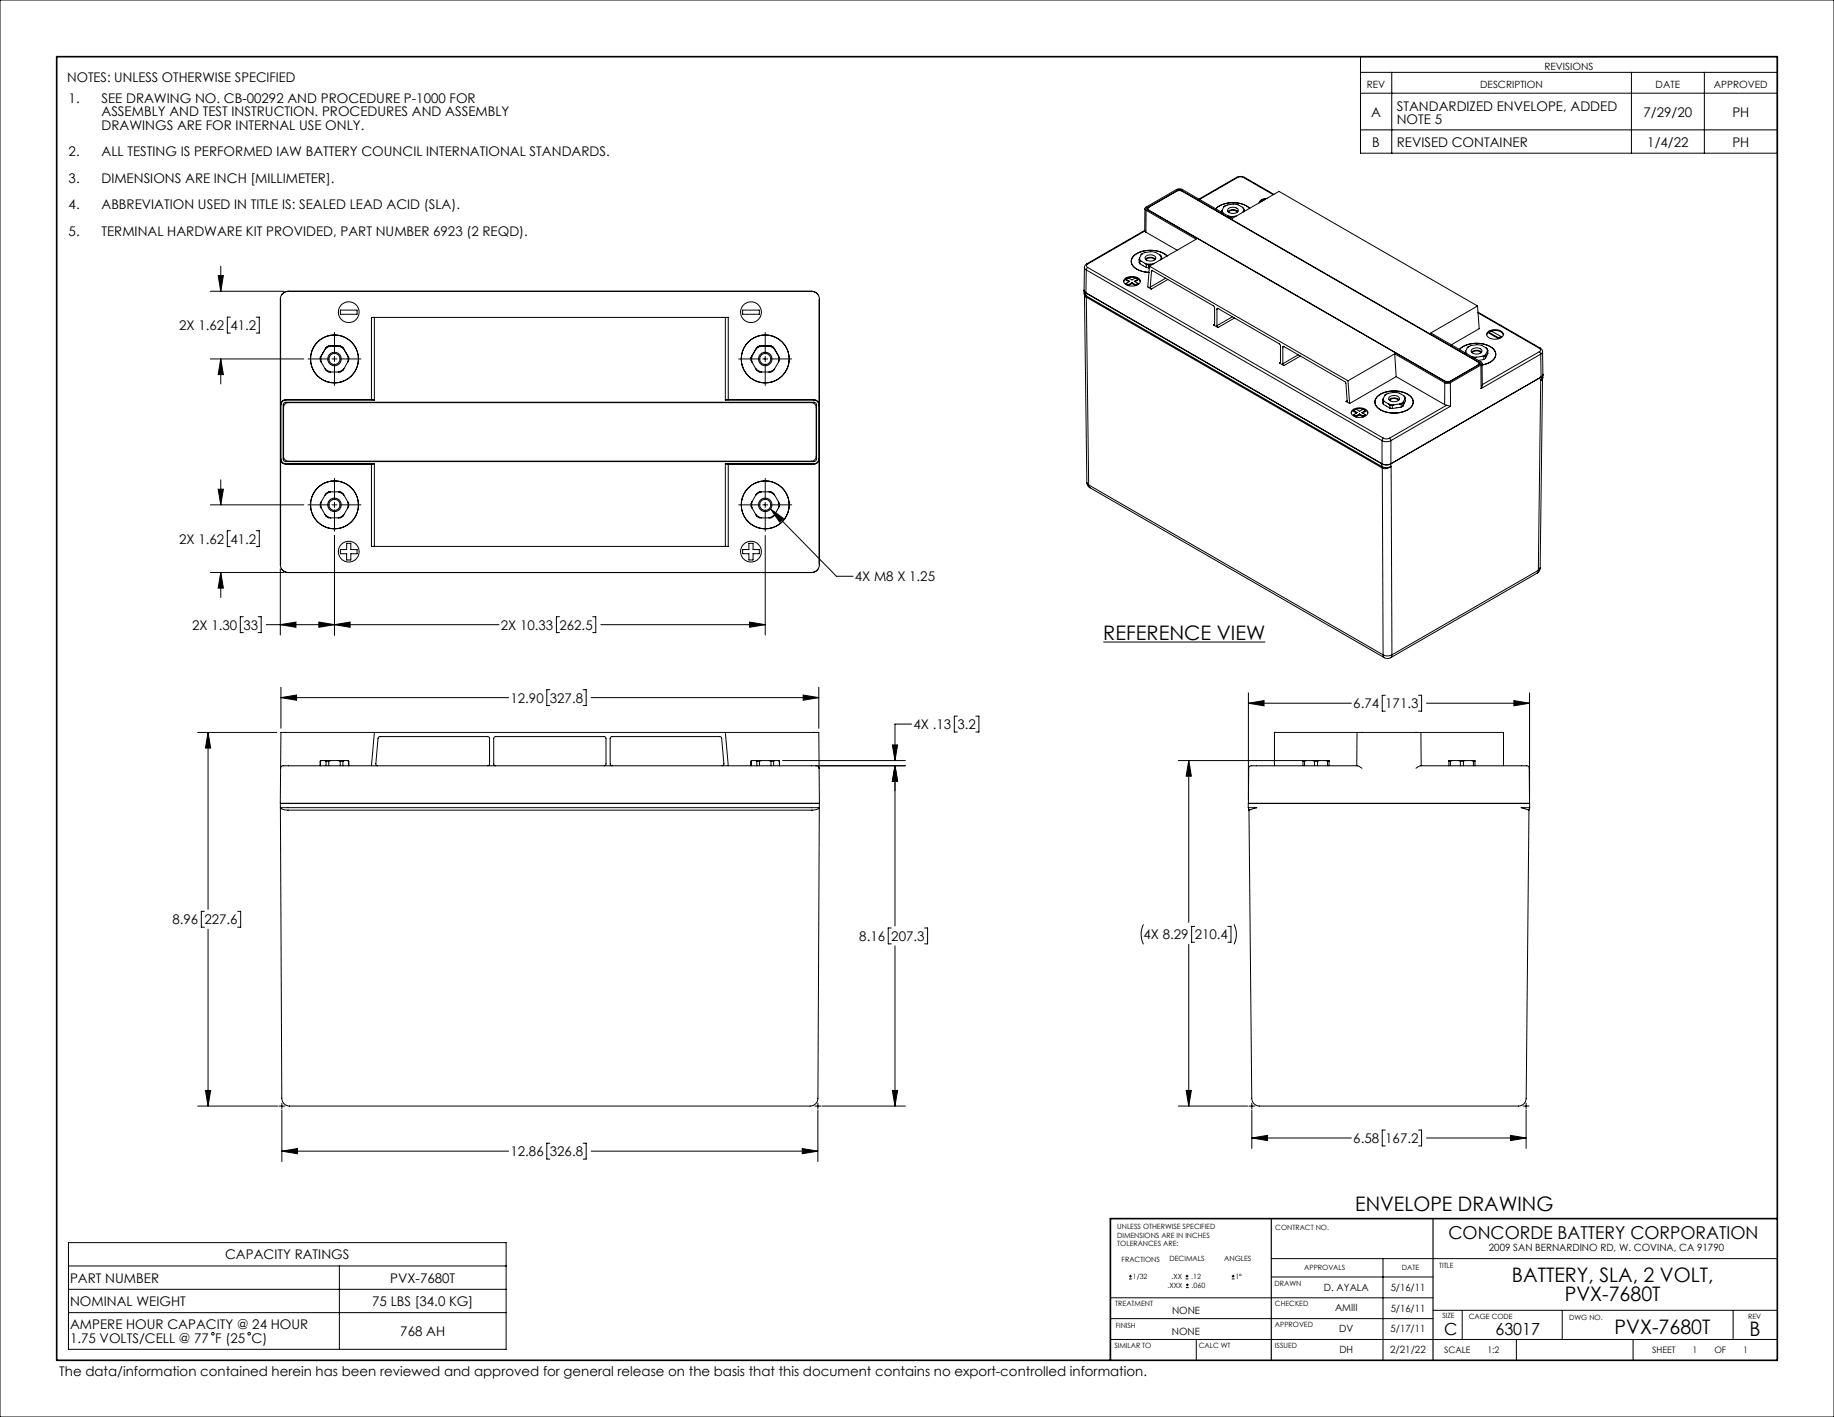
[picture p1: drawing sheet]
<svg xmlns="http://www.w3.org/2000/svg" width="559mm" height="432mm" viewBox="0 0 559 432" stroke-linecap="round" stroke-linejoin="round" font-family="sans-serif">
<g fill="none" stroke="#000" stroke-width=".3">
<path d="M0 0h558.8v431.8h-558.8zM414.5 17.3h127v29.4h-127zM414.5 22h127M414.5 28.4h127M414.5 39.6h127M424.1 22v24.7M497.1 22v24.7M519.3 22v24.7M358.9 58h.9M358.9 58l-9.3 5.3M358.9 58v.1M359.8 58l91 52.5"/>
<path d="M359.8 58v.1M376.8 54.1l1.2-.3 1.2 .3M376.8 54.1h.3M376.8 54.1l-11.5 6.6M377.1 54.1l.9-.2 .9 .2M377.1 54.1l-11.6 6.7M378.9 54.1l9.1 5.2M379.2 54.1h-.3M379.2 54.1l8.9 5.1M345.3 78.1a8.3 8.3 0 0 1 10.3-.1 8.3 8.3 0 0 0-10.3 .1 2.43 2.43 0 0 0 1.1 3.9l1.5 .7 2.2 .3a5.8 5.8 0 0 1-5.4-2.8 2.18 2.18 0 0 1 .6-2.1zM347.1 79l.2 1.4M347.1 79l.2 .5"/>
<path d="M347.2 78.7l.4 .8M347.2 78.7l-.1 .3M347.3 79.5v.9M347.3 79.5h.3M347.6 79.5l1.3 .8M347.7 77.6l1.1-.6 1.8-.3 1.5 .2 1.3 .8M347.7 77.6l-.5 1.1M348.2 77.3l-.5 .3M348.8 70.2l-17.7 10.2M348.8 70.4l.3 .4M348.8 70.4l-17.4 10.1M348.8 63.6v6.8"/>
<path d="M349 79a2.26 2.26 0 0 1 3 0M349 78.2a2.08 2.08 0 0 1 3.2 .4 1.96 1.96 0 0 1-3.3 .2zM349.1 70.8l9.6 5.4M349.2 79.2a1.75 1.75 0 0 1 2.6 0M349.2 64.1a.52 .52 0 0 1-.4-.5 .52 .52 0 0 1 .4-.5l9.3-5.4 1.1-.2 15.9 9 14.2-8.2 60.5 34.9M349.2 64.1l15.3 8.8-14.3 8.2M349.2 64.1l-.1 6.7M349.6 63.3l-.2 .3 .2 .3M349.6 63.9l91.1 52.5h.8l9.3-5.4M349.6 63.3v.6M349.7 63.6v.4M349.7 63.8l-.1 .1"/>
<path d="M350.1 64.2a.56 .56 0 0 1-.3-.6 .56 .56 0 0 1 .3-.5l8.4-4.8 1.5-.1 90.3 52.1a.5 .5 0 0 1 .4 .5 .5 .5 0 0 1-.4 .5M353.4 77.7l.4 .9M353.4 77.7l.5 .7M353.8 78.6l-.3 .6M353.9 78.4l-.1 .2M353.9 78.4v.6M370.5 63.6h-.1a8.3 8.3 0 0 1 10.4-.1 8.3 8.3 0 0 0-10.3 .1zM372.2 64.5l.1 .2M372.2 64.5v.2M372.3 64.1l.4 .8M372.3 64.1l-.1 .4M372.8 63.1l1.1-.6 1.8-.3 1.5 .2 1.4 .8"/>
<path d="M372.8 63.1l-.5 1M373.3 62.7l-.5 .4M374.1 64.5a2.28 2.28 0 0 1 3.1 0M374.2 65.8l1.4 .2M374.3 63.6a2.18 2.18 0 0 1 3 .3 1.77 1.77 0 0 1-3 .8 .65 .65 0 0 1 0-1.1zM374.3 64.7a1.74 1.74 0 0 1 2.7 0M374.8 66.2h.3M375.1 66.2v.1M375.6 66l-.5 .2M376.7 65.8l-1.1 .2M378.6 63.2l.4 .8M378.6 63.2l.5 .7"/>
<path d="M379 64l-.3 .7M379.1 63.9l-.1 .1M379.1 63.9v.6M384.4 61.3h.1M384.4 61.3v.1M385.2 60.9l-.8 .4M385.6 60.7l-1.2 .4-.7 .7M386.1 60.4a2.26 2.26 0 0 0-2.5 1.4M64.1 88.8h22.4M66.5 84h1.6l-.8 4.8zM67.3 81.1v7.7M70.2 96.6h-.9v4.9h.9"/>
<path d="M78.1 96.6h.9v4.9h-.9M85.5 91.3v32.1a1.6 1.6 0 0 1 1.1-1.5l26.6-.1M85.8 89.8l.8-.7 1.2-.3h159.5l1.2 .3 .7 .7M86.1 89.5l.8-.5 .9-.2h159.5a2.39 2.39 0 0 1 2.4 2.4v80.9a2.39 2.39 0 0 1-2.4 2.3h-159.5a2.39 2.39 0 0 1-2.4-2.3v-80.9l.2-.9zM103.7 94.5h5.1v1.3h-5.1zM114.1 96.7v25.2M221 96.7v25.2M226.3 94.5h5.1v1.3h-5.1zM249.6 91.3v32.1a1.6 1.6 0 0 0-1.1-1.5l-26.6-.1M330.3 88.5l.2 1.3 .4 .3M330.3 88.4l.6 .8M330.3 88.4l.1 .5 .5 .4v.8"/>
<path d="M330.3 89.6l.7 .9M330.4 81.5l-.1 6.9M330.4 81.4l.6 .9M330.4 89.8l.7 57.2M330.9 90.1l90.2 52.1M330.9 90.1l.1 .4M330.9 89.2l90.2 52.1M331 82.3l90.1 52M331 82.3l-.1 6.9M331 90.5l90.2 52.1M331 90.5l.7 57.3M331.1 80.4l-.5 .4-.2 .6"/>
<path d="M331.1 80.4l.3 .1M331.4 80.5a.56 .56 0 0 0-.4 .5 .56 .56 0 0 0 .4 .5M331.4 81.5l-.4 .8M331.4 81.5l90.1 52M342.4 85.8a3.1 3.1 0 0 1 5 0M342.7 85a3.3 3.3 0 0 1 4.7 .5 2.18 2.18 0 0 1-3 1.7l-1.1-.3a1.12 1.12 0 0 1-.9-.8 1.12 1.12 0 0 1 .3-1.1zM343.1 85.1l.7-.4 1.1 .6 1.1-.6 .7 .4M343.1 85.1v.2l.9 .5M343.1 86.3v.3l.7 .4M343.1 85.1l1.1 .6-1.1 .6M343.1 86.3l.7 .5M343.8 86.8v.2"/>
<path d="M344.9 86.4l1.1 .6M344.9 86.4l-1.1 .6M344.9 86.1l-1.1 .7M344.9 86.1l1.1 .7M344.9 86.1v.3M346 86.8v.2M346.7 85.1l-1.1 .6 1.1 .6M346.7 86.3v.3l-.7 .4M346.7 85.1v.2l-.9 .5M346.7 86.3l-.7 .5M347.3 80.4l2 1.1M348.9 80.3l1.5 .2"/>
<path d="M348.9 80.3l.4 .3M349.3 81.5l.7 .1M349.3 80.6l.7 .1M349.3 80.6v.9M350 80.7v.9M350.2 81.6h-.2M350.2 81.1l60.5 34.9M350.2 81.1l-.5 6.4 1.1 .6M350.4 80.5l-.4 .2M350.5 87.5l.3 .6M350.9 82.6l-.4 4.9M351.2 82.5l-.3 .1"/>
<path d="M351.2 82.5l18.6 10.8 .3 .5v5M351.6 80.3l-1.2 .2M355.2 84.8l-4.7 2.7M355.8 85.2l-5 2.9M369.8 99l1.3 .8M370.1 98.8l-.3 .2M370.8 99.3l.3 .5M370.8 94.2v5.1M371.1 94l18.8 10.8 .2 .6v5M371.1 94l-.3 .2M375.5 96.5l-4.7 2.8M376.1 96.9l-5 2.9"/>
<path d="M450.2 93.2l-14.2 8.3 15.2 8.8a.52 .52 0 0 1 .4 .5 .52 .52 0 0 1-.4 .5M450.2 93.2l.5 7-8.5 4.9M450.3 95.1l19 11M450.3 95.3l18.7 10.8M64.1 109.4h28.5M67.3 109.4l.8 4.7h-1.6zM67.3 109.4v7.6M93.9 109.4h6.5M97.6 108.9v.5M97.6 108.9v1l.3 .5M97.9 108.4v2M97.9 110.4l1.5 2.5 .8 .5h3.5l.8-.5 .3-.5"/>
<path d="M99 106.5l-.5 .9M99.1 106.4l.3-.5 .8-.5h3.5l.8 .5 1.4 2.5M99.1 112.4l1.6 1M99.1 106.4l-1.5 2.5M100.7 105.4l-1.6 1M101.2 109.4h1.5M101.4 105.4h-.1M101.9 101.3v6.6M101.9 108.6v1.5M101.9 110.9v6.5M102.4 105.4h.1M103.1 105.4l1.7 1"/>
<path d="M103.4 109.4h6.6M104.8 112.4l-1.7 1M105.9 108.4v2M105.9 108.4l.3 .5M106.2 108.9l.1 .5M106.2 108.9v1l-1.4 2.5M225.1 109.4h6.5M228.8 108.9v.5M228.8 108.9v1l.3 .5M229.1 108.4v2M229.1 110.4l1.5 2.5 .8 .5h3.5l.8-.5 .3-.5M230.3 106.4l.3-.5 .8-.5h3.5l.8 .5 1.5 2.5"/>
<path d="M230.3 112.4l1.7 1M230.3 106.4l-1.5 2.5M232 105.4l-1.7 1M232.4 109.4h1.5M232.7 105.4h-.1M233.2 101.3v6.6M233.2 108.6v1.5M233.2 110.9v6.5M233.6 105.4h.1M234.3 105.4l1.7 1M234.7 109.4h6.5M236 112.4l-1.7 1"/>
<path d="M237.2 108.4v2M237.2 108.4l.3 .5M237.5 108.9v.5M237.5 108.9v1l-1.5 2.5M389.8 110.6l1.4 .8M390.1 110.4l-.3 .2M390.9 110.8l.3 .6M390.9 105.8v5M391.2 105.6l18.6 10.8 .3 .4 .4 5.3-.4 .2M391.2 105.6l-.3 .2M395.6 108.1l-4.7 2.7M396.2 108.5l-5 2.9"/>
<path d="M410.7 116l.5 7M425 107.8l15.2 8.8M425 107.8l-14.3 8.2M425 107.8l.4 7M425.4 114.8l-14.2 8.2M425.4 114.8l14.8 8.5M440.2 116.6l.9 .2 .8-.2M440.2 116.6v6.7M440.2 116.1l.9 .2 .8-.2M440.2 116.1v.1M441.9 116.1v.1M441.9 116.6l.1 7.2"/>
<path d="M444.7 106.5a8.2 8.2 0 0 1 10.4 0 2.43 2.43 0 0 1-1.1 3.9l-2.4 .8a5 5 0 0 0 4.1-2.7 3.4 3.4 0 0 0-3.1-3.5 8.3 8.3 0 0 0-7.9 1.5zM446.5 107.4v.2M446.5 107.4v.1M446.6 107l.3 .8M446.6 107l-.1 .4M447.1 106l1.1-.7 1.8-.3 1.5 .3 1.3 .7M447.1 106l-.5 1M447.6 105.6l-.5 .4M448.4 107.3a2.28 2.28 0 0 1 3 0M448.4 108.7l1.4 .2M448.5 106.4a2.18 2.18 0 0 1 3 .4 1.77 1.77 0 0 1-2.9 .7 .65 .65 0 0 1-.1-1.1zM448.6 107.5a1.74 1.74 0 0 1 2.6 0"/>
<path d="M449.1 109l.3 .1M449.4 109.1v.1M449.8 108.9l-.4 .2M450.3 111.3l-8.4 4.8M450.3 111.3h.1M450.7 110.8v.3M450.7 111l.1 .1M450.8 110.5l.2 .3-.2 .2M450.8 110.5v.5M451.2 111.3l-9.3 5.3M451.2 111.3l.1 7.1M451.6 110.8v6.6l-.3 1"/>
<path d="M451.6 108.6l-1.8 .3M451.6 108.6h.5M452.1 109.6l-1.6 .2M452.1 108.6v.9M452.6 108.3l-.5 .3M452.6 108.3v.9M452.6 109.2l-.5 .3M452.7 107.9l-1.1 .7M452.7 107.9l-.1 .4M452.8 106l.4 .9M452.8 106l.5 .8M453 102a3.1 3.1 0 0 1 5 0"/>
<path d="M453.2 106.9l-.5 1M453.3 106.8v.9l-.7 1.5M453.3 106.8l-.1 .1M453.3 101.2a3.3 3.3 0 0 1 4.7 .4 2.18 2.18 0 0 1-2.9 1.8l-1.2-.3a1.12 1.12 0 0 1-.9-.8 1.12 1.12 0 0 1 .3-1.1zM453.7 101.3v.2l2.9 1.7M453.7 101.3l.7-.4 2.9 1.6M453.7 101.3l2.9 1.6M456.6 102.9v.3M457.3 102.5v.3l-.7 .4M457.3 102.5l-.7 .4M469 107.2l.4 .7M469 106.1a.56 .56 0 0 1 .4 .6 .56 .56 0 0 1-.4 .5"/>
<path d="M469 107.2l-17.4 10M469.3 106.1a.99 .99 0 0 1 .7 .9 .99 .99 0 0 1-.6 .9M469.3 106.1h-.3M469.4 115.8l-.7 58M469.4 107.9l-18.1 10.5M469.4 107.9l.1 7M469.5 115.8h-.1M469.5 114.9l-45.7 26.5M469.6 115.7l-.2 .1M469.6 115.7l-.1 .1M470 115.4l-.7 57.6M470 107.1l.1 7"/>
<path d="M470.1 115.2l-.6 .6M470.1 114l-.2 .6-.3 .3v.8M470.1 114.1l-.6 .8M470.1 114.1l-.1 1.3-.4 .3M86.5 122.8l.6-.2h160.9a.81 .81 0 0 1 .8 .8v16.4a.81 .81 0 0 1-.8 .9h-160.9a.81 .81 0 0 1-.8-.9v-16.4zM86.8 123.1l1.1-.4h159.3a1.46 1.46 0 0 1 1.5 1.5v14.9a1.46 1.46 0 0 1-1.5 1.4h-159.3a1.46 1.46 0 0 1-1.5-1.4v-14.9zM113.2 121.8v-25.1h108.7v25.1M113.2 121.8l.9 .1M114.1 121.9h-27a1.5 1.5 0 0 0-1.5 1.5v16.4a1.5 1.5 0 0 0 1.5 1.5h27M221 121.9h27a1.5 1.5 0 0 1 1.5 1.5v16.4a1.5 1.5 0 0 1-1.5 1.5h-27M221.9 121.8l-.9 .1M410.1 122.3l1.1 .7"/>
<path d="M410.5 122.2l-.4 .1M411.7 125.9a3.1 3.1 0 0 1 5.1 0M412.1 125a3.3 3.3 0 0 1 4.6 .5 2.18 2.18 0 0 1-2.9 1.7l-1.1-.3a1.12 1.12 0 0 1-.9-.8 1.12 1.12 0 0 1 .3-1.1zM412.4 125.1v.3l.9 .5M412.4 126.4v.2l.8 .4M412.4 125.1l1.1 .6-1.1 .7M412.4 125.1l.8-.4 1 .6 1.1-.6 .7 .4M412.4 126.4l.8 .4M413.2 126.8v.2M414.2 126.4l-1 .6M414.2 126.4l1.1 .6M414.2 126.2l1.1 .6"/>
<path d="M414.2 126.2l-1 .6M414.2 126.2v.2M415.3 126.8v.2M416 125.1v.3l-.8 .5M416 126.4v.2l-.7 .4M416 125.1l-1 .6 1 .7M416 126.4l-.7 .4M419.6 121a8.3 8.3 0 0 1 10.4 0 2.43 2.43 0 0 1-1.1 3.9 8.5 8.5 0 0 1-9.3-.9 2.16 2.16 0 0 1 0-3zM421.1 134.3a3 3 0 0 0 2.7 0M421.1 134.3v7M421.3 121.9l.2 1.3M421.3 121.9l.2 .4"/>
<path d="M421.4 121.5l.4 .9M421.4 121.5l-.1 .4M421.5 133.5l-.4 .8M421.5 133.5l.9 .3 1-.3M421.5 123.2l2 1.2M421.5 122.3v.9M421.5 122.3l.3 .1M421.8 122.4l1.4 .7M421.9 120.5l1.1-.7 1.8-.2 1.5 .2 1.4 .8M421.9 120.5l-.5 1M422.4 120.1l-.5 .4M423.2 123.1l1.5 .3"/>
<path d="M423.2 123.1l.3 .4M423.2 121.8a2.26 2.26 0 0 1 3.1 0M423.2 121.1a2.08 2.08 0 0 1 3.2 .3 1.96 1.96 0 0 1-3.3 .2zM423.4 133.5l.4 .8M423.4 122a1.75 1.75 0 0 1 2.7 0M423.5 124.4l.7 .1M423.5 123.5l.7 .1M423.5 123.5v.9M423.8 134.3v7a2.99 2.99 0 0 1-2.7 0M424.2 123.6v.9M424.7 123.4l-.5 .2M426.5 123.1l-1.8 .3"/>
<path d="M426.5 123.1l.4 .1M426.9 124.1l-2.7 .4M426.9 123.2v.9M427.5 123.8l-.6 .3M427.5 122.9l-.6 .3M427.5 122.9v.9M427.6 122.5l-1.1 .6M427.6 122.5l-.1 .4M427.7 120.6l.4 .8M427.7 120.6l.5 .7M428.1 121.4l-.5 1.1M428.2 121.3v.9l-.7 1.6"/>
<path d="M428.2 121.3l-.1 .1M440.2 123.3l.6 .2M440.8 123.5l1.2 .3M440.8 123.5l-17.4 10M442 123.8l-18.2 10.5M64.1 153.8h28.5M66.5 149.1h1.6l-.8 4.7zM67.3 146.2v7.6M93.9 153.8h6.5M97.9 152.9v1.9M97.9 154.8l1.5 2.5 .8 .5h3.5l.8-.5 .3-.5M99.1 156.8l1.6 1"/>
<path d="M99.1 150.8l.3-.5 .8-.4h3.5l.8 .4 1.4 2.6M99.1 150.8l-1.5 2.6v.9l.3 .5M100.7 149.9l-1.6 .9M101.2 153.8h1.5M101.9 145.8v6.5M101.9 153.1v1.5M101.9 155.4v6.5M103.1 149.9l1.7 .9M103.4 153.8h6.6M104.8 156.8l-1.7 1M105.9 152.9v1.9M105.9 152.9l.3 .5v.9l-1.4 2.5"/>
<path d="M113.2 141.4h-26.4a1.6 1.6 0 0 1-1.3-1.5v32.1M113.2 141.4v25.1h108.7v-25.1M114.1 141.3v25.2M114.1 141.3l-.9 .1M221 141.3v25.2M221 141.3l.9 .1M221.9 141.4h26.4a1.6 1.6 0 0 0 1.3-1.5v32.1M225.1 153.8h6.5M229.1 152.9v1.9M229.1 154.8l1.5 2.5 .8 .5h3.5l.8-.5 .3-.5M230.3 150.8l.3-.5 .8-.4h3.5l.8 .4 1.5 2.6M230.3 156.8l1.7 1"/>
<path d="M230.3 150.8l-1.5 2.6v.9l.3 .5M232 149.9l-1.7 .9M232.4 153.8h1.5M233.2 145.8v6.5M233.2 153.1v1.5M233.2 155.4v6.5M234.3 149.9l1.7 .9M234.7 153.8h6.5M234.8 155.1l20.1 20.5h5M234.8 155.1l3.9 2.9-1.2 1.1zM236 156.8l-1.7 1M237.2 152.9v1.9"/>
<path d="M237.2 152.9l.3 .5v.9l-1.5 2.5M331.1 147a1.9 1.9 0 0 0 1 1.6M331.1 147l.6 .8M331.7 147.8l.4 .8M331.7 147.8l89.7 51.8M332.1 148.6l89.7 51.8M421.1 142.2l1.3 .3 1.4-.3M421.1 142.2l.1 .4M421.2 142.6l.2 57M423.7 142.2a2.44 2.44 0 0 1-2.5 .4M423.8 142.2h-.1M423.8 141.4a2.97 2.97 0 0 1-2.7 0v.8"/>
<path d="M423.8 141.4v.8M423.9 142.1l-.2 .1M423.9 142.1l.2 57.5M423.9 142.1l-.1 .1M64.1 174.4h22.4M67.3 174.4l.8 4.8h-1.6zM67.3 174.4v7.7M70.2 161.7h-.9v4.9h.9M78.1 161.7h.9v4.9h-.9M85.4 173.3v20.2M85.8 173.4l.7 .7 1.3 .4h159.5l1.2-.3 .7-.8M101.9 163.2v30.3"/>
<path d="M103.7 167.5h1.9v-1.9h1.3v1.9h1.9v1.2h-1.9v1.9h-1.3v-1.9h-1.9zM228.2 165.6h1.2v1.9h2v1.2h-2v1.9h-1.2v-1.9h-1.9v-1.2h1.9zM233.2 163.2v30.3M468.3 174.7l-44.6 25.7M468.7 173.8l-.4 .9M468.7 173.8l-44.6 25.8M469.3 173a1.9 1.9 0 0 1-1 1.7M469.3 173l-.6 .8M74.1 187.9h-.9v4.9h.9M78.7 187.9h.9v4.9h-.9M81.1 190.4h70.9M85.4 190.4l4.8-.8v1.5z"/>
<path d="M97.2 189.6l4.7 .8-4.7 .7zM101.9 190.4l4.8-.8v1.5zM170.5 187.9h-1v4.9h1M180.6 187.9h.9v4.9h-.9M183 190.4h50.2M228.4 189.6l4.8 .8-4.8 .7zM336.2 195.6h49.3M421.4 199.6l.4 .8M424.1 199.6a2.94 2.94 0 0 1-2.7 0M424.1 199.6l-.4 .8M85.6 209.4v12.5M85.6 212.6h69.4"/>
<path d="M85.6 212.6l4.8-.8v1.6zM167.5 210.2h-.9v4.8h.9M177.7 210.2h.9v4.8h-.9M180.1 212.6h69.4M244.7 211.8l4.8 .8-4.8 .8zM249.5 209.4v12.5M291.7 218.2h-.9v4.9h.9M297.3 218.2h1v4.9h-1M380.4 211.1v32.4M380.4 214.3h31.3M380.4 214.3l4.7-.8v1.6zM421.8 200.4a1.9 1.9 0 0 0 1.9 0"/>
<path d="M422.1 211.9h-1v4.8h1M432.2 211.9h.9v4.8h-.9M434.7 214.3h31.3M461.3 213.5l4.7 .8-4.7 .8zM466 211.1v32.4M60.2 223.2h24.1M63.4 223.2v53.9M63.4 223.2l.8 4.8h-1.6zM85.5 234.1l.2-.5 .6-.2h162.5l.5 .2 .3 .5M97.6 232h.1M97.6 232v1.4M97.9 231.8l-.3 .2"/>
<path d="M97.9 231.8h1.2M99.1 231.8h1.6M99.1 231.8l.3 .2M99.4 232h.8M99.4 232v1.4M100.2 232v1.4M100.7 231.8h2.4M100.7 231.8l-.5 .2M103.1 231.8h1.7M103.1 231.8l.6 .2M103.7 232h.8M103.7 232v1.4"/>
<path d="M104.5 232v1.4M104.8 231.8l-.3 .2M104.8 231.8h1.1M105.9 231.8l.4 .2M105.9 231.8l.3 .2M106.2 232h.1M106.2 232v1.4M114.1 223.2l-.9 10.2M115.1 233.4l-.4-.2-.2-.5 .7-7.7 .6-.5h32.9l.5 .5v7.8l-.2 .4-.4 .2M151 233.4l-.4-.2-.2-.4v-7.8l.2-.4 .4-.1h33.2l.4 .5v7.8l-.1 .4-.4 .2M186.5 233.4l-.4-.2-.2-.4v-7.8l.2-.4 .4-.1h32.9l.5 .5 .7 7.7-.2 .5-.4 .2M221 223.2l.9 10.2"/>
<path d="M228.8 232h.1M228.8 232v1.4M229.1 231.8l-.3 .2M229.1 231.8h1.2M230.3 231.8h1.7M230.3 231.8l.3 .2M230.6 232h.8M230.6 232v1.4M231.4 232v1.4M232 231.8h2.3M232 231.8l-.6 .2M234.3 231.8h1.7"/>
<path d="M234.3 231.8l.6 .2M234.9 232h.8M234.9 232v1.4M235.7 232v1.4M236 231.8l-.3 .2M236 231.8h1.2M237.2 231.8l.3 .2M237.5 232h.1M237.5 232v1.4M238.4 231.8h37.5M248.5 233.4h27.4M249.6 234.1l.1 10.7h-2.4"/>
<path d="M249.6 234.1l-.1-10.9h-163.9l-.2 21.6h2.4M271.9 227h1.6l-.8 4.8zM272.7 233.4l.8 4.7h-1.6zM272.7 233.4v48.8M277.8 220.7h-5.1v11.1M359 231.8h38.6M362.2 231.8l.8 4.7h-1.6zM362.2 231.8v49.3M397 232h.5M397.5 232v1.4M398 231.8l-.5 .2M398 231.8h-1v1.6"/>
<path d="M398 231.8h2M400 231.8h1.9M400 231.8l.5 .2M400.5 232h.9M400.5 232v1.4M401.4 232v1.4M401.9 231.8l-.5 .2M401.9 231.8h2.1M404 231.8h.9v1.6M404 231.8l.5 .2M404.5 232h.4M404.5 232v1.4"/>
<path d="M413.5 223.2h19.4M413.5 223.2h-25.2v10.2M413.5 223.2l-.1 10.2M415 234.1l-1.4-.7h-32.7l-.4 .7-.1 10.7h2.4M431.4 234.1l1.4-.7h32.7l.4 .7 .1 10.7h-2.4M432.9 223.2h25.2v10.2M432.9 223.2l.1 10.2M441.5 232h.4M441.9 232v1.4M442.4 231.8l-.5 .2M442.4 231.8h-.9v1.6M442.4 231.8h2.1"/>
<path d="M444.5 231.8h1.9M444.5 231.8l.5 .2M445 232h.9M445 232v1.4M445.9 232v1.4M446.4 231.8l-.5 .2M446.4 231.8h2M448.4 231.8h1v1.6M448.4 231.8l.5 .2M448.9 232h.5M448.9 232v1.4M85.4 246.1h164.2a1.36 1.36 0 0 1-1.3 .7l-160.7 .1a2.45 2.45 0 0 1-2.2-.8z"/>
<path d="M86.5 244.8h.1M87.8 244.8h159.5M87.8 244.8h-2.4v1.3M247.3 244.8h2.3l-.4 89.9a2.38 2.38 0 0 1-2.4 2.4h-158.6a2.38 2.38 0 0 1-2.3-2.4l-.5-88.6M248.5 244.8h.1M380.3 246.1h2.6l-2.3 .8M380.3 246.1l.2 .8M380.5 246.9h.1M381.5 244.8h.1M463.5 246.1l.2 .1zM463.7 244.8h2.4v1.3M463.7 244.8h-83.4v1.3"/>
<path d="M463.7 246.2l2.2 .7M464.9 244.8h.1M465.9 246.9l-.9 87.8a2.38 2.38 0 0 1-2.4 2.4h-78.8a2.38 2.38 0 0 1-2.4-2.4l-.9-87.8M466.1 246.1h-2.4M466.1 246.1l-.2 .8M62.3 277.7h-1v4.8h1M72.4 277.7h.9v4.8h-.9M63.4 283.2v53.9M271.6 282.8h-1v4.8h1M272.7 288.2v48.9M281.7 282.8h.9v4.8h-.9M348.4 281.7a6.8 6.8 0 0 0 0 6.1"/>
<path d="M362.2 287.8v49.3M364 282.3h-.9v4.8h.9M374.1 282.3h1v4.8h-1M376 281.7a6.8 6.8 0 0 1 0 6.1M60.2 337.1h24.4M62.6 332.3h1.6l-.8 4.8zM84.9 337.1h2M85.9 336.1v2M85.9 338.3v15.7M248.2 337.1h2M249.2 336.1v2M249.2 338.3v15.7"/>
<path d="M250.5 337.1h25.4M271.9 332.3h1.6l-.8 4.8zM359 337.1h21.2M361.4 332.3h1.6l-.8 4.8zM380.4 337.1h2M381.4 336.1v2M381.4 338.3v11.7M464 337.1h2M465 336.1v2M465 338.3v11.7M85.9 350.8l4.7-.8v1.6zM85.9 350.8h69.1"/>
<path d="M167.5 348.4h-.9v4.8h.9M177.7 348.4h.9v4.8h-.9M180.1 350.8h69.1M244.4 350l4.8 .8-4.8 .8zM381.4 346.8h30.3M381.4 346.8l4.8-.8v1.6zM422.1 344.4h-1v4.8h1M432.2 344.4h.9v4.8h-.9M434.7 346.8h30.3M460.2 346l4.8 .8-4.8 .8zM20.9 378.7h133.3v32.5h-133.3zM20.9 385.8h133.3"/>
<path d="M20.9 392.9h133.3M103.4 385.8v25.4M338.3 395.5h98.3M344 389.7h.9M344 388.9h.9M344.4 388.5v.8M361.2 389.7h.9M361.2 388.9h.9M361.3 392.4h.9M361.3 391.5h.9M361.7 388.5v.8M361.8 391.1v.8"/>
<path d="M375.3 389.7h.8M375.3 388.9h.8M375.7 388.5v.8M387.3 383.5h154.2M387.3 389.1h49.3M421.4 383.5v31M436.6 399.3h104.9M445.5 399.3v8.9M476 399.3v8.9M528.1 399.3v8.9M20.9 400h133.3M338.3 401.8h98.3"/>
<path d="M338.3 408.2h203.2M364.5 408.2v6.3M462 408.2v6.3M497.6 408.2v6.3"/>
<circle cx="106.3" cy="95.1" r="3.2"/>
<circle cx="228.8" cy="95.1" r="3.2"/>
<circle cx="101.9" cy="109.4" r="2.06"/>
<circle cx="101.9" cy="109.4" r="7.3"/>
<circle cx="101.9" cy="109.4" r="1.7"/>
<circle cx="233.2" cy="109.4" r="2.06"/>
<circle cx="233.2" cy="109.4" r="7.3"/>
<circle cx="233.2" cy="109.4" r="1.7"/>
<circle cx="101.9" cy="153.8" r="1.7"/>
<circle cx="101.9" cy="153.8" r="2.06"/>
<circle cx="101.9" cy="153.8" r="7.3"/>
<circle cx="233.2" cy="153.8" r="1.7"/>
<circle cx="233.2" cy="153.8" r="2.06"/>
<circle cx="233.2" cy="153.8" r="7.3"/>
<circle cx="106.3" cy="168.1" r="3.2"/>
<circle cx="228.8" cy="168.1" r="3.2"/>
<circle cx="64.9" cy="406.4" r=".39"/>
<circle cx="75.9" cy="406.4" r=".39"/>
</g>
<path d="M387.3 371.3v43.2M436.6 371.3v43.2" fill="none" stroke="#000" stroke-width=".35"/>
<path d="M17.3 17.3h524.2v397.2h-524.2zM541.5 371.3h-203.2v43.2" fill="none" stroke="#000" stroke-width=".5"/>
<g fill="#000">
<path d="M85.6 212.6l4.8-.8v1.6zM244.7 211.8l4.8 .8-4.8 .8zM271.9 227h1.6l-.8 4.8zM272.7 233.4l.8 4.7h-1.6zM67.3 109.4l.8 4.7h-1.6zM66.5 84h1.6l-.8 4.8zM101.9 190.4l4.8-.8v1.5zM228.4 189.6l4.8 .8-4.8 .7zM85.4 190.4l4.8-.8v1.5zM97.2 189.6l4.7 .8-4.7 .7zM67.3 174.4l.8 4.8h-1.6zM66.5 149.1h1.6l-.8 4.7zM234.8 155.1l3.9 2.9-1.2 1.1zM380.4 214.3l4.7-.8v1.6zM461.3 213.5l4.7 .8-4.7 .8z"/>
<path d="M362.2 231.8l.8 4.7h-1.6zM361.4 332.3h1.6l-.8 4.8z"/>
<path d="M62.6 332.3h1.6l-.8 4.8zM63.4 223.2l.8 4.8h-1.6zM85.9 350.8l4.7-.8v1.6zM244.4 350l4.8 .8-4.8 .8zM271.9 332.3h1.6l-.8 4.8zM272.7 233.4l.8 4.7h-1.6zM381.4 346.8l4.8-.8v1.6zM460.2 346l4.8 .8-4.8 .8z"/>
</g>
<g font-size="6.1">
<text x="336.2" y="195">REFERENCE VIEW</text>
<text x="412.9" y="369.1">ENVELOPE DRAWING</text>
<text x="460.7" y="390.7">BATTERY, SLA, 2 VOLT,</text>
<text x="476.8" y="396.6">PVX-7680T</text>
<text x="492" y="406.6">PVX-7680T</text>
<text x="533.1" y="407.2">B</text>
</g>
<text font-size="5.4" x="441.3" y="377.6">CONCORDE BATTERY CORPORATION</text>
<g font-size="5.1">
<text x="440" y="406.7">C</text>
<text x="455.6" y="406.7">63017</text>
</g>
<g font-size="4.1">
<text x="20.5" y="25">NOTES: UNLESS OTHERWISE SPECIFIED</text>
<text x="20.9" y="31.4">1.</text>
<text x="30.9" y="31.4">SEE DRAWING NO. CB-00292 AND PROCEDURE P-1000 FOR</text>
<text x="30.9" y="35.5">ASSEMBLY AND TEST INSTRUCTION. PROCEDURES AND ASSEMBLY</text>
<text x="417.8" y="35.8">A</text>
<text x="425.6" y="33.8">STANDARDIZED ENVELOPE, ADDED</text>
<text x="500.8" y="35.8">7/29/20</text>
<text x="527.8" y="35.8">PH</text>
<text x="30.9" y="39.5">DRAWINGS ARE FOR INTERNAL USE ONLY.</text>
<text x="425.6" y="37.7">NOTE 5</text>
<text x="20.9" y="47.6">2.</text>
<text x="30.9" y="47.6">ALL TESTING IS PERFORMED IAW BATTERY COUNCIL INTERNATIONAL STANDARDS.</text>
<text x="418.1" y="44.9">B</text>
<text x="425.6" y="44.9">REVISED CONTAINER</text>
<text x="501.9" y="44.9">1/4/22</text>
<text x="527.8" y="44.9">PH</text>
<text x="20.9" y="55.7">3.</text>
<text x="30.9" y="55.7">DIMENSIONS ARE INCH [MILLIMETER].</text>
<text x="20.9" y="63.8">4.</text>
<text x="30.9" y="63.8">ABBREVIATION USED IN TITLE IS: SEALED LEAD ACID (SLA).</text>
<text x="20.9" y="71.9">5.</text>
<text x="30.9" y="71.9">TERMINAL HARDWARE KIT PROVIDED, PART NUMBER 6923 (2 REQD).</text>
<text x="54.6" y="100.6">2X 1.62</text>
<text x="70.2" y="100.6">41.2</text>
<text x="54.6" y="165.7">2X 1.62</text>
<text x="70.2" y="165.7">41.2</text>
<text x="260.5" y="177.2">4X M8 X 1.25</text>
<text x="58.6" y="191.9">2X 1.30</text>
<text x="74.1" y="191.9">33</text>
<text x="152.6" y="191.9">2X 10.33</text>
<text x="170.5" y="191.9">262.5</text>
<text x="155.5" y="214.1">12.90</text>
<text x="167.5" y="214.1">327.8</text>
<text x="412.3" y="215.8">6.74</text>
<text x="422.1" y="215.8">171.3</text>
<text x="278.4" y="222.2">4X .13</text>
<text x="291.7" y="222.2">3.2</text>
<text x="52.5" y="281.7">8.96</text>
<text x="62.3" y="281.7">227.6</text>
<text x="261.8" y="286.7">8.16</text>
<text x="271.6" y="286.7">207.3</text>
<text x="348.4" y="286.3">4X 8.29</text>
<text x="364" y="286.3">210.4</text>
<text x="155.5" y="352.3">12.86</text>
<text x="167.5" y="352.3">326.8</text>
<text x="412.3" y="348.3">6.58</text>
<text x="422.1" y="348.3">167.2</text>
<text x="68.6" y="383.7">CAPACITY RATINGS</text>
<text x="21.4" y="390.8">PART NUMBER</text>
<text x="118.9" y="390.8">PVX-7680T</text>
<text x="21.4" y="398">NOMINAL WEIGHT</text>
<text x="113.4" y="398">75 LBS [34.0 KG]</text>
<text x="21.4" y="405.1">AMPERE HOUR CAPACITY @ 24 HOUR</text>
<text x="122" y="407.1">768 AH</text>
<text x="21.4" y="409.1">1.75 VOLTS/CELL @ 77 F (25 C)</text>
<text x="18" y="419.3">The data/information contained herein has been reviewed and approved for general release on the basis that this document contains no export-controlled information.</text>
</g>
<g font-size="3">
<text x="470.6" y="21.2">REVISIONS</text>
<text x="416.5" y="26.7">REV</text>
<text x="451" y="26.7">DESCRIPTION</text>
<text x="504.5" y="26.7">DATE</text>
<text x="522.2" y="26.7">APPROVED</text>
<text x="453.6" y="381.3">2009 SAN BERNARDINO RD, W. COVINA, CA 91790</text>
<text x="403.4" y="393.3">D. AYALA</text>
<text x="423.7" y="393.3">5/16/11</text>
<text x="357.1" y="400.5">NONE</text>
<text x="406.8" y="399.6">AMIII</text>
<text x="423.7" y="399.7">5/16/11</text>
<text x="357.1" y="406.7">NONE</text>
<text x="408" y="406">DV</text>
<text x="423.7" y="405.9">5/17/11</text>
<text x="408.1" y="412.3">DH</text>
<text x="423.6" y="412.4">2/21/22</text>
</g>
<g font-size="2.7">
<text x="440" y="412.2">SCALE</text>
<text x="453.2" y="412.2">1:2</text>
<text x="503.4" y="412.4">SHEET</text>
<text x="515.7" y="412.4">1</text>
<text x="522.3" y="412.4">OF</text>
<text x="531.1" y="412.4">1</text>
</g>
<g font-size="2.2">
<text x="340.4" y="374.5">UNLESS OTHERWISE SPECIFIED</text>
<text x="340.4" y="377.2">DIMENSIONS ARE IN INCHES</text>
<text x="388.6" y="374.7">CONTRACT NO.</text>
<text x="340.4" y="379.8">TOLERANCES ARE:</text>
<text x="341.7" y="384.4">FRACTIONS</text>
<text x="345.2" y="389.7">1/32</text>
<text x="356.3" y="384.4">DECIMALS</text>
<text x="357" y="389.7">.XX</text>
<text x="363" y="389.7">.12</text>
<text x="373" y="384.4">ANGLES</text>
<text x="376.4" y="389.7">1°</text>
<text x="397.4" y="387">APPROVALS</text>
<text x="427.2" y="387.1">DATE</text>
<text x="438.5" y="386.4">TITLE</text>
<text x="355.7" y="392.4">.XXX</text>
<text x="363.1" y="392.4">.060</text>
<text x="388.4" y="391.8">DRAWN</text>
<text x="339.8" y="398.1">TREATMENT</text>
<text x="388.5" y="398">CHECKED</text>
<text x="439.5" y="401.7">SIZE</text>
<text x="447.5" y="402">CAGE CODE</text>
<text x="532.6" y="401.8">REV</text>
<text x="340" y="404.7">FINISH</text>
<text x="388.5" y="404.5">APPROVED</text>
<text x="478.1" y="402.2">DWG NO.</text>
<text x="339.5" y="410.8">SIMILAR TO</text>
<text x="365.2" y="410.7">CALC WT</text>
<text x="388.5" y="410.9">ISSUED</text>
</g>
</svg>
